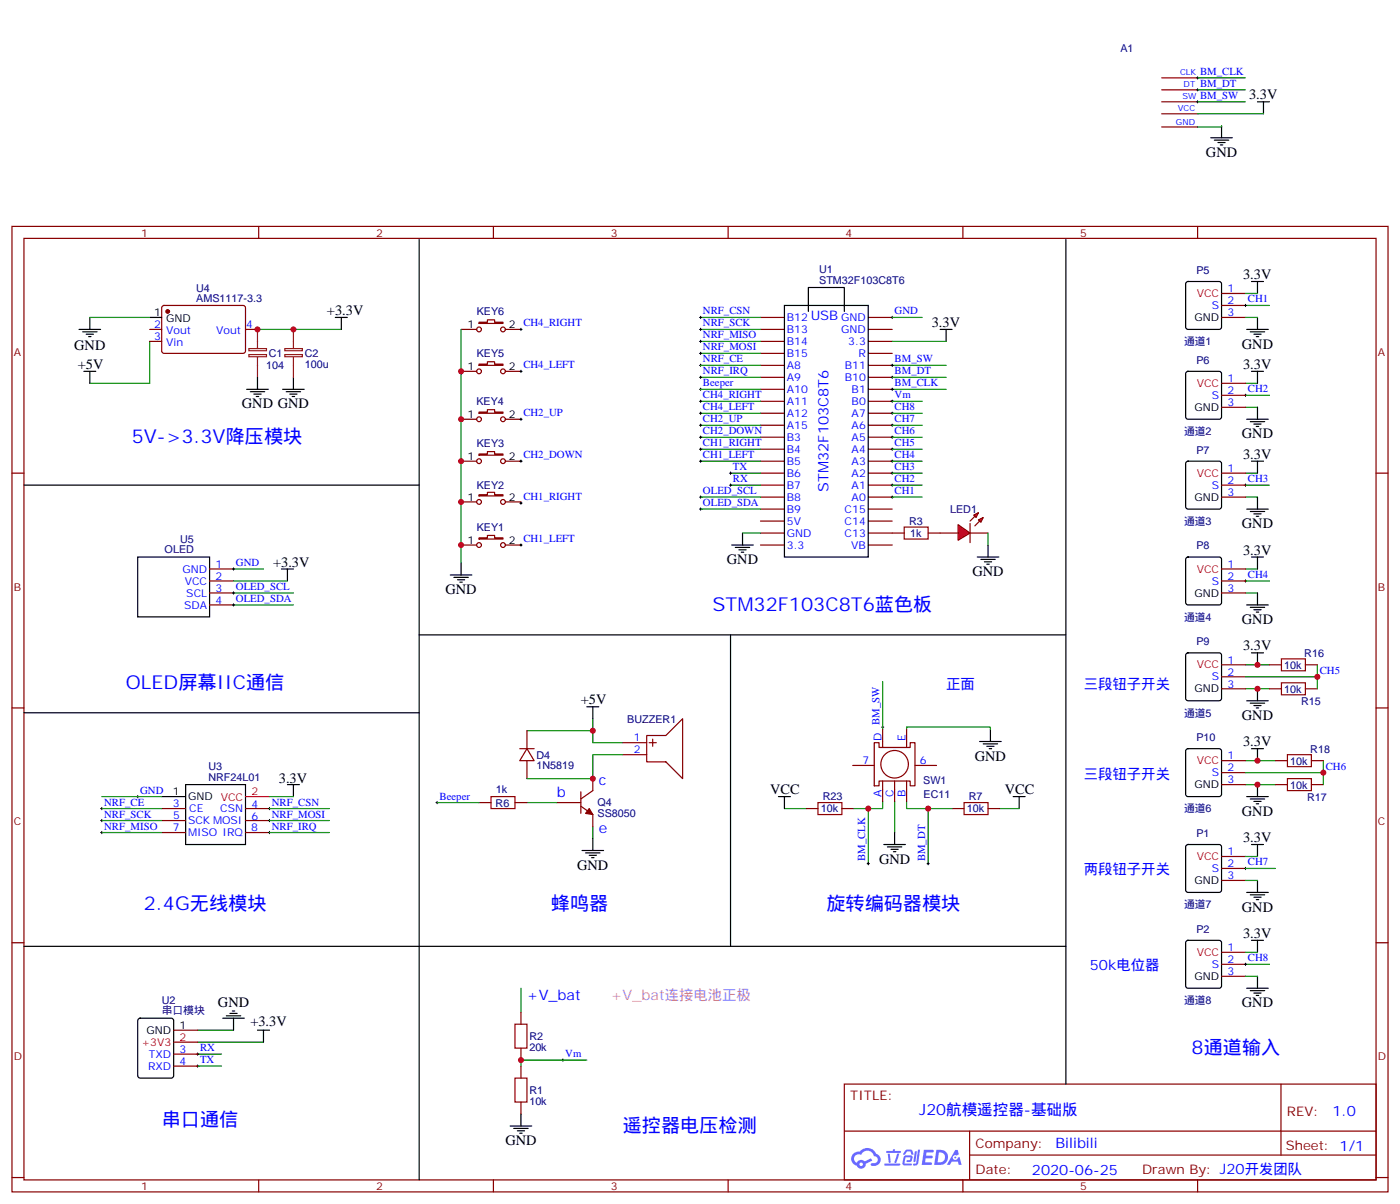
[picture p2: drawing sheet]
<svg xmlns="http://www.w3.org/2000/svg" width="412mm" height="355mm" viewBox="0 0 412 355" stroke-linecap="round" stroke-linejoin="round" font-family="sans-serif">
<g fill="none" stroke="#870000" stroke-width=".35">
<path d="M3.5 66.7h405.4v284.3h-405.4zM7.1 70.2h398.2v277.3h-398.2zM76.2 66.7v3.5M145.3 66.7v3.5M214.5 66.7v3.5M283.6 66.7v3.5M352.8 66.7v3.5M3.5 139.3h3.6M405.3 139.3h3.6M3.5 208.5h3.6M405.3 208.5h3.6M3.5 277.6h3.6"/>
<path d="M405.3 277.6h3.6M248.7 319.3h156.6v28.2h-156.6zM377.3 319.3v20.9M248.7 333.1h156.5M285.6 333.1v14.1M3.5 346.8h3.6M76.2 347.5v3.5M145.3 347.5v3.5M214.5 347.5v3.5M283.6 347.5v3.5M285.6 340.2h119.6M352.8 347.5v3.5"/>
<path d="M405.3 346.8h3.6"/>
</g>
<g fill="#5487ff">
<path d="M272.1 338.6h2.6l.3 .2-.1 .5-2 .1-.1 .9h1.6l.4 .4-.4 .4h-1.7l-.2 1.2 1.8 .1 .3 .3-.2 .3-2.9 .1z"/>
<path d="M281.4 338.7h.7l.4 1.3-.7 .3a.74 .74 0 0 0-1.1 .3 .74 .74 0 0 0 .5 1 .74 .74 0 0 0 .9-.6l.5-.3 .7 2.3h-.9l-.2-.9h-1.9l-.5 .9h-.9z"/>
<path d="M269.5 339h.6l-.4 3a.31 .31 0 0 1-.3 .2 .31 .31 0 0 1-.3-.3z"/>
<path d="M270.4 338.6h.6l-.5 3.9a.89 .89 0 0 1-.7 .7 .89 .89 0 0 1-.9-.3l1-.4z"/>
<path d="M266.8 338.7l.6-.2 1.2 .1 .5 1.3-.6 .2-.4-1-1 .2a.95 .95 0 0 1-1 .8l-.1-.2z"/>
<path d="M266.4 340.4l1.8-.2a1.04 1.04 0 0 1 .6 1.1 1.04 1.04 0 0 1-.8 .9h-.7a.29 .29 0 0 1-.3-.3 .29 .29 0 0 1 .3-.3h.7l.2-.8-1.4 .1-.4 1.7 1.9 .1a.29 .29 0 0 1 .3 .3 .29 .29 0 0 1-.3 .3l-2-.1-.4-.2 .2-2.1z"/>
<path d="M260.5 342.7h4.4a.3 .3 0 0 1 .3 .3 .3 .3 0 0 1-.3 .3h-4.3z"/>
<path d="M264.3 339.7h.6l-.5 1.7a1.02 1.02 0 0 1-.7 1.1l-.2-.2z"/>
<path d="M261.5 339.8h.6l.3 2.4-.3 .3-.3-.2z"/>
<path d="M261.1 339h1.9l.2-.6h.5l-.1 .6h1.5a.29 .29 0 0 1 .3 .3 .29 .29 0 0 1-.3 .2h-3.9z"/>
<path d="M275.8 338.6l-.6 4.5h1.4a2.27 2.27 0 0 0 2.7-2.3 2.27 2.27 0 0 0-2.7-2.2zM276.6 339.4a1.5 1.5 0 0 1 1.8 1.5 1.5 1.5 0 0 1-1.9 1.4h-.3z"/>
<path d="M251.4 339.8a2.09 2.09 0 0 0 1 3.5 1.37 1.37 0 0 0 1.5 .9 1.37 1.37 0 0 0 1.1-1.4l2-1-.5-.7-1.8 .9a1.4 1.4 0 0 0-2.3 .4 1.32 1.32 0 0 1-.6-1.8 1.32 1.32 0 0 1 1.9-.5 2.02 2.02 0 0 1 2-1.2 2.02 2.02 0 0 1 1.8 1.6 1.09 1.09 0 0 1 1.1 1.4 1.09 1.09 0 0 1-1.6 .7 .41 .41 0 0 0-.5 .3 .41 .41 0 0 0 .4 .5 1.89 1.89 0 0 0 2.4-1.2 1.89 1.89 0 0 0-1.2-2.4 2.98 2.98 0 0 0-5-.7l-1 .2zM253.2 342.9a.52 .52 0 0 1 1 0 .52 .52 0 0 1-1 0z"/>
<circle cx="281.4" cy="340.9" r=".28"/>
</g>
<g fill="none" stroke="#870000" stroke-width=".35">
<path d="M342.2 30h10.6M342.2 37.4h10.6M342.2 33.5h10.6M342.2 26.5h10.6M342.2 22.9h10.6M44.1 97h3.5M47.9 90.2l.4-.2h23.6l.4 .7v12.9l-.7 .5-23.5-.1-.5-.6v-12.7zM72.3 97h3.5M135.8 97h4.6M141.1 94.9h2.5v-.7h2.1v.7h2.5v.3h-7.1zM148.9 97h4.6M224 93.5h7.1"/>
<path d="M224 97h7.1M255.8 93.5h7M255.8 97h7M359.8 93.5h7.1M359.8 86.4h7.1M359.8 90h7.1M44.1 100.5h3.5M135.8 109.4h4.6M141.1 107.2h2.5v-.7h2.1v.7h2.5v.4h-7.1zM148.9 109.4h4.6M224 100.5h7.1M224 104.1h7.1"/>
<path d="M224 107.6h7.1M224 111.1h7.1M224 114.7h7.1M224 118.2h7.1M255.8 100.5h7M255.8 104.1h7M255.8 107.6h7M255.8 111.1h7M255.8 114.7h7M255.8 118.2h7M359.8 112.9h7.1M359.8 116.4h7.1"/>
<path d="M359.8 119.9h7.1M135.8 135.8h4.6M135.8 123.5h4.6M141.1 121.4h2.5v-.8h2.1v.8h2.5v.3h-7.1zM141.1 133.7h2.5v-.7h2.1v.7h2.5v.4h-7.1zM148.9 135.8h4.6M148.9 123.5h4.6M224 121.7h7.1M224 125.2h7.1M224 128.8h7.1M224 132.3h7.1M224 135.8h7.1"/>
<path d="M224 139.3h7.1M255.8 121.7h7M255.8 125.2h7M255.8 128.8h7M255.8 132.3h7M255.8 135.8h7M255.8 139.3h7M359.8 139.3h7.1M135.8 147.8h4.6M141.1 145.7h2.5v-.7h2.1v.7h2.5v.3h-7.1zM141.1 158.4h2.5v-.7h2.1v.7h2.5v.3h-7.1zM148.9 147.8h4.6"/>
<path d="M224 142.9h7.1M224 146.4h7.1M224 149.9h7.1M224 153.5h7.1M224 157h7.1M255.8 142.9h7M255.8 146.4h7M255.8 149.9h7M255.8 153.5h7M255.8 157h10.5M273.4 157h3.5M359.8 142.9h7.1"/>
<path d="M359.8 146.4h7.1M61.7 167.6h7.1M61.7 171.1h7.1M61.7 174.6h7.1M61.7 178.2h7.1M135.8 160.5h4.6M148.9 160.5h4.6M224 160.5h7.1M255.8 160.5h7M359.8 167.6h7.1M359.8 171.1h7.1M359.8 174.6h7.1"/>
<path d="M359.8 195.8h7.1M359.8 199.3h7.1M155.2 215.2v5.3M183.4 218.7h7.1M190.5 216.6h5.6l5-4.9v17.6l-5-4.9h-5.6zM191.2 218.7h2.1M192.3 217.7v2.1M359.8 202.8h7.1M47.6 238.1h7.1M72.3 238.1h7.1M141.1 236.4h3.5M151.7 236.4h3.5"/>
<path d="M153.1 220.5h4.2M155.2 220.5l2.1 3.5h-4.2zM155.2 224v5.3M164 236.4h7.1M171.1 237.4l3.5 2.5v3.5M171.1 233.2v6.3M174.6 229.3v3.5l-3.5 2.5M183.4 222.2h7.1M359.8 224h7.1M359.8 227.5h7.1M359.8 231.1h7.1M47.6 241.7h7.1"/>
<path d="M47.6 245.2h7.1M72.3 241.7h7.1M72.3 245.2h7.1M359.8 252.2h7.1M359.8 255.8h7.1M359.8 259.3h7.1M153.5 298.1v3.5M359.8 280.5h7.1M359.8 284h7.1M359.8 287.5h7.1M51.2 303.4h7M51.2 306.9h7"/>
<path d="M51.2 310.4h7M51.2 314h7M153.5 308.7v3.5M153.5 314v3.5M153.5 324.6v3.5"/>
<circle cx="141.1" cy="97" r=".71"/>
<circle cx="148.2" cy="97" r=".71"/>
<circle cx="141.1" cy="109.4" r=".71"/>
<circle cx="148.2" cy="109.4" r=".71"/>
<circle cx="141.1" cy="135.8" r=".71"/>
<circle cx="141.1" cy="123.5" r=".71"/>
<circle cx="148.2" cy="135.8" r=".71"/>
<circle cx="148.2" cy="123.5" r=".71"/>
<circle cx="141.1" cy="147.8" r=".71"/>
<circle cx="148.2" cy="147.8" r=".71"/>
<circle cx="141.1" cy="160.5" r=".71"/>
<circle cx="148.2" cy="160.5" r=".71"/>
</g>
<g fill="none" stroke="#000" stroke-width=".35">
<path d="M359.8 37v3.6M370.4 30h3.5M372.2 30v3.5M356.7 40.6h6.3M357.7 41.3h4.2M358.8 42h2.1M359.5 42.7h.7M123.5 70.6v276.9M314 70.6v248.7M23.3 97h6.3M24.3 97.7h4.3M25.4 98.4h2.1"/>
<path d="M26.1 99.1h.7M26.5 93.5v3.5M44.1 93.5h3.5M98.8 93.5h3.5M100.5 93.5v3.5M231.1 90h24.7v74h-24.7zM238.1 91.7v-7h10.6v7M276.9 97h3.6M278.7 97v3.5M349.5 83.1l.5-.2h9.1l.5 .2 .2 .5v12.7l-.2 .5-.5 .2h-9.1l-.5-.2-.3-.5v-12.7zM367.2 97h6.4M368.3 97.7h4.2"/>
<path d="M368.7 82.9h3.5M369.4 98.4h2.1M370.1 99.1h.7M370.4 82.9v3.5M370.4 93.5v3.5M24.7 109.4h3.5M26.5 109.4v3.5M72.7 114.7h6.3M73.7 115.4h4.3M74.8 116.1h2.1M75.5 116.8h.7M75.8 111.1v3.6"/>
<path d="M83.3 114.7h6.3M84.3 115.4h4.2M85.4 116.1h2.1M86.1 116.8h.7M86.4 111.1v3.6M349.5 109.6l.5-.2h9.1l.5 .2 .2 .5v12.7l-.2 .5-.5 .2h-9.1l-.5-.3-.3-.4v-12.7zM368.7 109.4h3.5M370.4 109.4v3.5M370.4 119.9v3.6M349.5 136l.5-.2h9.1l.5 .2 .2 .5v12.7l-.2 .5-.5 .2h-9.1l-.5-.2-.3-.5v-12.7zM367.2 123.5h6.4M368.3 124.2h4.2"/>
<path d="M368.7 135.8h3.5M369.4 124.9h2.1M370.1 125.6h.7M370.4 135.8v3.5M7.1 142.9h116.4M218.7 157v3.5M367.2 149.9h6.4M368.3 150.6h4.2M369.4 151.3h2.1M370.1 152h.7M370.4 146.4v3.5M40.6 164h21.1v17.7h-21.1z"/>
<path d="M82.9 167.6h3.5M84.7 167.6v3.5M132.6 169.3h6.4M133.7 170h4.2M134.8 170.7h2.1M135.5 171.4h.7M135.8 165.8v3.5M215.5 160.5h6.4M216.6 161.2h4.2M217.7 161.9h2.1M218.4 162.6h.7M349.5 164.2l.5-.2h9.1l.5 .2 .2 .5v12.7l-.2 .5-.5 .3h-9.1l-.5-.3-.3-.5v-12.7z"/>
<path d="M367.2 178.2h6.4M368.3 178.9h4.2M368.7 164h3.5M369.4 179.6h2.1M370.4 164v3.6M370.4 174.6v3.6M123.5 187h190.5M215.2 187v91.7M349.5 192.5l.5-.2h9.1l.5 .2 .2 .5v12.7l-.2 .5-.5 .2h-9.1l-.5-.3-.3-.4v-12.7zM368.7 192.3h3.5M370.1 180.3h.7M370.4 192.3v3.5"/>
<path d="M7.1 209.9h116.4M172.9 208.1h3.5M174.6 208.1v3.6M367.2 206.4h6.4M368.3 207.1h4.2M369.4 207.8h2.1M370.1 208.5h.7M370.4 202.8v3.6M47.6 234.6h7.1M54.7 231.1h17.6v17.6h-17.6zM84.7 231.1h3.5M86.4 231.1v3.5"/>
<path d="M349.5 220.7l.5-.2h9.1l.5 .2 .2 .5v12.7l-.2 .5-.5 .2h-9.1l-.5-.2-.3-.5v-12.7zM367.2 234.6h6.4M368.3 235.3h4.2M368.7 220.5h3.5M369.4 236h2.1M370.1 236.7h.7M370.4 220.5v3.5M370.4 231.1v3.5M171.4 250.5h6.4M172.5 251.2h4.2M173.6 251.9h2.1M174.3 252.6h.7"/>
<path d="M174.6 246.9v3.6M349.5 248.9l.5-.2h9.1l.5 .2 .2 .5v12.7l-.2 .5-.5 .2h-9.1l-.5-.2-.3-.5v-12.7zM368.7 248.7h3.5M370.4 248.7v3.5M370.4 259.3v3.5M7.1 278.7h306.9M349.5 277.1l.5-.2h9.1l.5 .2 .2 .5v12.7l-.2 .5-.5 .2h-9.1l-.5-.2-.3-.5v-12.7zM367.2 262.8h6.4M368.3 263.5h4.2M368.7 276.9h3.5M369.4 264.2h2.1M370.1 264.9h.7"/>
<path d="M370.4 276.9v3.6M65.6 299.9h6.4M66.7 299.2h4.2M67.7 298.4h2.1M68.4 297.7h.7M68.8 299.9v3.5M367.2 291h6.4M368.3 291.7h4.2M369.4 292.5h2.1M370.1 293.2h.7M370.4 287.5v3.5M40.8 300.1l.5-.2h9.1l.7 .4 .1 16.5-.5 .6-9.4 .1-.7-.5v-16.4z"/>
<path d="M75.8 303.4h3.6M77.6 303.4v3.5M150.3 331.6h6.3M151.3 332.3h4.3M152.4 333h2.1M153.1 333.7h.7M153.5 328.1v3.5"/>
</g>
<g fill="none" stroke="#000" stroke-width=".29">
<path d="M352.4 22.9h.7M352.4 26.5h.7M352.4 30h.7M352.8 22.6v.7M352.8 26.1v.7M352.8 29.6v.7M153.1 97h.7M153.5 96.7v.7M206 93.5h.7M206 97h.7M206.4 93.1v.7M206.4 96.7v.7"/>
<path d="M262.5 93.5h.7M262.8 93.1v.7M366.5 90h.7M366.9 89.6v.7M153.1 109.4h.7M153.5 109v.7M206 107.6h.7M206 118.2h.7M206 104.1h.7M206 100.5h.7M206 111.1h.7M206 114.7h.7"/>
<path d="M206.4 100.2v.7M206.4 103.7v.7M206.4 107.2v.7M206.4 110.8v.7M206.4 114.3v.7M206.4 117.8v.7M262.5 118.2h.7M262.5 111.1h.7M262.8 110.8v.7M262.8 117.8v.7M366.5 116.4h.7M366.9 116.1v.7"/>
<path d="M153.1 135.8h.7M153.1 123.5h.7M153.5 123.1v.7M153.5 135.5v.7M206 135.8h.7M206 132.3h.7M206 128.8h.7M206 125.2h.7M206 121.7h.7M206.4 121.4v.7M206.4 124.9v.7M206.4 128.4v.7"/>
<path d="M206.4 131.9v.7M206.4 135.5v.7M214.8 139.3h.7M215.2 139v.7M262.5 139.3h.7M262.5 135.8h.7M262.5 132.3h.7M262.5 128.8h.7M262.5 125.2h.7M262.5 121.7h.7M262.8 121.4v.7M262.8 124.9v.7"/>
<path d="M262.8 128.4v.7M262.8 131.9v.7M262.8 135.5v.7M262.8 139v.7M153.1 148.2h.7M153.5 147.8v.7M206 146.4h.7M206 149.9h.7M206.4 146v.8M206.4 149.6v.7M214.8 142.9h.7M215.2 142.5v.7"/>
<path d="M262.5 146.4h.7M262.5 142.9h.7M262.8 142.5v.7M262.8 146v.8M366.5 142.9h.7M366.9 142.5v.7M68.4 174.6h.7M68.4 178.2h.7M68.4 167.6h.7M68.8 167.2v.7M68.8 174.3v.7M68.8 177.8v.7"/>
<path d="M153.1 160.5h.7M153.5 160.2v.7M366.5 171.1h.7M366.9 170.7v.7M387.7 199.3h.7M388.1 199v.7M29.6 238.1h.7M30 237.8v.7M40.2 234.6h.7M40.6 234.2v.7M79 238.1h.7M79.4 237.8v.7"/>
<path d="M128.4 236.4h.7M128.8 236v.7M389.5 227.5h.7M389.8 227.2v.7M29.6 245.2h.7M29.6 241.7h.7M30 241.3v.7M30 244.8v.7M79 245.2h.7M79 241.7h.7M79.4 241.3v.7M79.4 244.8v.7"/>
<path d="M366.5 255.8h.7M366.9 255.4v.7M366.5 284h.7M366.9 283.6v.7M57.9 314h.7M57.9 310.4h.7M58.2 310.1v.7M58.2 313.6v.7M165.5 312.2h.7M165.8 311.9v.7"/>
</g>
<g fill="none" stroke="#008700" stroke-width=".35">
<path d="M352.8 33.5h19.4M352.8 30h14.1M352.8 26.5h14.1M352.8 22.9h14.1M359.8 37v.4h-7M26.5 93.5h17.6M75.8 97h24.7M135.8 97v68.8M206.4 93.5h17.6M206.4 97h17.6M262.8 93.5h8.8M366.9 93.5h3.5"/>
<path d="M366.9 90h7M366.9 86.4h3.5M44.1 100.5v12.4h-17.6M206.4 100.5h17.6M206.4 118.2h17.6M206.4 107.6h17.6M206.4 104.1h17.6M206.4 111.1h17.6M206.4 114.7h17.6M262.8 100.5h15.9M262.8 118.2h8.8M262.8 107.6h15.9"/>
<path d="M262.8 111.1h15.9M262.8 114.7h15.9M366.9 112.9h3.5M366.9 119.9h3.5M366.9 116.4h7M206.4 128.8h17.6M206.4 132.3h17.6M206.4 135.8h17.6M206.4 125.2h17.6M206.4 121.7h17.6M215.2 139.3h8.8M262.8 121.7h8.8"/>
<path d="M262.8 128.8h8.8M262.8 132.3h8.8M262.8 135.8h8.8M262.8 139.3h8.8M262.8 125.2h8.8M366.9 139.3h3.5M206.4 146.4h17.6M206.4 149.9h17.6M215.2 142.9h8.8M218.7 157h5.3M262.8 142.9h8.8M262.8 146.4h8.8"/>
<path d="M366.9 142.9h7M366.9 146.4h3.5M68.8 174.6h17.6M68.8 178.2h17.6M68.8 167.6h8.8M68.8 171.1h15.9M366.9 167.6h3.5M366.9 174.6h3.5M366.9 171.1h7M366.9 195.8h7M155.2 215.2h19.4M174.6 211.7v7h8.8"/>
<path d="M366.9 202.8h7M30 234.6h17.6M30 238.1h17.6M79.4 238.1h17.6M79.4 234.6h7M128.8 236.4h12.3M155.2 236.4h8.8M183.4 222.2h-8.8v7.1h-19.4M366.9 224h8.8M366.9 231.1h8.8M30 241.7h17.6M30 245.2h17.6"/>
<path d="M79.4 241.7h17.6M79.4 245.2h17.6M174.6 243.4v3.5M153.5 291v7.1M366.9 284h7M366.9 287.5h3.5M366.9 280.5h3.5M58.2 314h7.1M58.2 310.4h7.1M58.2 303.4h10.6M58.2 306.9h19.4M172.9 312.2h-19.4v1.8"/>
</g>
<path d="M72.3 234.6h7.1" fill="none" stroke="#f00" stroke-width=".35"/>
<path d="M75.8 97v5.7M86.4 97v5.7M73.3 104.4h5.2v.7h-5.2zM73.3 102.7h5.2v.6h-5.2zM75.8 105.1v6M83.9 104.4h5.2v.7h-5.2zM83.9 102.7h5.2v.6h-5.2zM86.4 105.1v6" fill="none" stroke="#8c2424" stroke-width=".35"/>
<g fill="#870000" stroke="#870000" stroke-width=".35">
<path d="M173.6 238.1l1 1.8-2.1-.4z"/>
<circle cx="49.4" cy="91.7" r=".53"/>
</g>
<path d="M266.3 155.2h7.1v3.5h-7.1zM144.6 234.6h7.1v3.5h-7.1zM151.7 301.6h3.5v7.1h-3.5zM151.7 317.5h3.5v7.1h-3.5z" fill="none" stroke="#a10000" stroke-width=".35"/>
<g fill="#f00" stroke="#870000" stroke-width=".35">
<path d="M282.2 154.5l3.6 2.5-3.6 2.1z"/>
<path d="M285.8 154.2v5.6z"/>
</g>
<g fill="#870000" stroke="#870000" stroke-width=".35">
<path d="M285.8 153.5l1.4-1.5z"/>
<path d="M288.6 153.5l-1.4 1.4z"/>
</g>
<g fill="#f00" stroke="#870000" stroke-width=".35">
<path d="M286.8 151.7l1.4-.7-.7 1.4z"/>
<path d="M288.2 153.1l1.4-.7-.7 1.4z"/>
</g>
<g fill="none" stroke="#870000" stroke-width=".35">
<path d="M276.9 157h5.3M285.8 157h5.2M373.9 195.8h3.6M384.5 195.8h3.6M257.5 218.7h1.4v1.4h9.2v-1.4h1.4v12.7h-1.4v-1.4h-9.2v1.4h-1.4zM260 214.8v5.3M267.1 214.8v5.3M373.9 202.8h3.6M384.5 202.8h3.6M237.4 238.1h3.5M248 238.1h3.5M251.2 225.4h6.3"/>
<path d="M260 230v6M263.5 230v6M267.1 230v6M269.5 225.4h6.4M280.5 238.1h3.5M291 238.1h3.6M375.7 231.1h3.5M375.7 224h3.5M386.3 231.1h3.5M386.3 224h3.5"/>
<circle cx="263.5" cy="225.1" r="4.1"/>
</g>
<g fill="none" stroke="#000" stroke-width=".35">
<path d="M287.9 164h6.3M288.9 164.7h4.3M290 165.5h2.1M290.7 166.2h.7M291 160.5v3.5M288.6 218.4h6.3M289.6 219.1h4.3M290.7 219.8h2.1M291.7 214.8v3.6M229.3 234.6h3.5M231.1 234.6v3.5M291.4 220.5h.7"/>
<path d="M298.4 234.6h3.6M300.2 234.6v3.5M260.3 248.7h6.4M261.4 249.4h4.2M262.5 250.1h2.1M263.2 250.8h.7M263.5 245.2v3.5"/>
</g>
<g fill="none" stroke="#008700" stroke-width=".35">
<path d="M291 157v3.5M388.1 195.8v3.5h-21.2M388.1 199.3v3.5M260 200.7v14.1M267.1 214.8v-.7h24.6v.7M231.1 238.1h6.3M251.5 238.1h4.3M255.8 238.1v16.3M260 236v2.1h-4.2M263.5 236v9.2M267.1 236v2.1h6.3v16.3M273.4 238.1h7.1"/>
<path d="M294.6 238.1h5.6M366.9 227.5h22.9M389.8 224v7.1M366.9 255.8h8.8M366.9 252.2h3.5M366.9 259.3h3.5"/>
</g>
<path d="M262.5 114.7h.7M262.5 107.6h.7M262.8 107.2v.7M262.8 114.3v.7M259.6 214.1h.7M260 213.8v.7M255.4 254.4h.7M255.8 254v.7M273 254.4h.8M273.4 254v.7" fill="none" stroke="#000" stroke-width=".29"/>
<path d="M377.5 194h7v3.6h-7zM377.5 201.1h7v3.5h-7zM240.9 236.4h7.1v3.5h-7.1zM284 236.4h7v3.5h-7zM379.2 229.3h7.1v3.5h-7.1zM379.2 222.2h7.1v3.6h-7.1z" fill="none" stroke="#a10000" stroke-width=".35"/>
<g fill="#c00">
<circle cx="153.5" cy="312.2" r=".88"/>
<circle cx="75.8" cy="97" r=".88"/>
<circle cx="86.4" cy="97" r=".88"/>
<circle cx="174.6" cy="229.3" r=".88"/>
<circle cx="174.6" cy="215.2" r=".88"/>
<circle cx="135.8" cy="160.5" r=".88"/>
<circle cx="135.8" cy="147.8" r=".88"/>
<circle cx="135.8" cy="135.8" r=".88"/>
<circle cx="135.8" cy="123.5" r=".88"/>
<circle cx="135.8" cy="109.4" r=".88"/>
<circle cx="255.8" cy="238.1" r=".88"/>
<circle cx="273.4" cy="238.1" r=".88"/>
<circle cx="370.4" cy="202.8" r=".88"/>
<circle cx="370.4" cy="195.8" r=".88"/>
<circle cx="389.8" cy="227.5" r=".88"/>
<circle cx="370.4" cy="224" r=".88"/>
<circle cx="370.4" cy="231.1" r=".88"/>
<circle cx="388.1" cy="199.3" r=".88"/>
</g>
<g font-size="5.6" fill="#00f">
<text x="38.8" y="130.5">5V-&gt;3.3V降压模块</text>
<text x="209.9" y="179.9">STM32F103C8T6蓝色板</text>
<text x="37" y="202.8">OLED屏幕IIC通信</text>
<text x="42.3" y="268.1">2.4G无线模块</text>
<text x="162.3" y="268.1">蜂鸣器</text>
<text x="243.4" y="268.1">旋转编码器模块</text>
<text x="351" y="310.4">8通道输入</text>
<text x="47.6" y="331.6">串口通信</text>
<text x="183.4" y="333.4">遥控器电压检测</text>
</g>
<text font-size="4.6" fill="#00f" x="270.8" y="328.3">J20航模遥控器-基础版</text>
<g font-size="4.2">
<text x="367.9" y="29.3">3.3V</text>
<text x="355.2" y="46.2">GND</text>
<text x="366.2" y="82.2">3.3V</text>
<text x="96.3" y="92.8">+3.3V</text>
<text x="274.5" y="96.3">3.3V</text>
<text x="21.9" y="103.1">GND</text>
<text x="365.8" y="102.7">GND</text>
<text x="22.9" y="108.7">+5V</text>
<text x="366.2" y="108.7">3.3V</text>
<text x="71.3" y="120.3">GND GND</text>
<text x="365.8" y="129.1">GND</text>
<text x="366.2" y="135.1">3.3V</text>
<text x="365.8" y="155.6">GND</text>
<text x="80.4" y="166.9">+3.3V</text>
<text x="214.1" y="166.2">GND</text>
<text x="366.2" y="163.3">3.3V</text>
<text x="286.5" y="169.7">GND</text>
<text x="131.2" y="175">GND</text>
<text x="365.8" y="183.8">GND</text>
<text x="366.2" y="191.6">3.3V</text>
<text x="171.1" y="207.4">+5V</text>
<text x="365.8" y="212">GND</text>
<text x="366.2" y="219.8">3.3V</text>
<text x="287.2" y="224">GND</text>
<text x="82.2" y="230.7">3.3V</text>
<text x="226.8" y="233.9">VCC</text>
<text x="296" y="233.9">VCC</text>
<text x="365.8" y="240.2">GND</text>
<text x="366.2" y="248">3.3V</text>
<text x="170" y="256.1">GND</text>
<text x="258.9" y="254.4">GND</text>
<text x="365.8" y="268.5">GND</text>
<text x="366.2" y="276.2">3.3V</text>
<text x="64.2" y="296.6">GND</text>
<text x="365.8" y="296.7">GND</text>
<text x="73.7" y="302.2">+3.3V</text>
<text x="148.9" y="337.3">GND</text>
</g>
<g font-size="4.2" fill="#00f">
<text x="244.1" y="144.8" transform="rotate(-90 244.1 144.8)">STM32F103C8T6</text>
<text x="278.7" y="202.8">正面</text>
<text x="319.3" y="202.8">三段钮子开关</text>
<text x="176.4" y="231.1">c</text>
<text x="319.3" y="229.3">三段钮子开关</text>
<text x="164" y="234.6">b</text>
<text x="176.4" y="245.2">e</text>
<text x="319.3" y="257.5">两段钮子开关</text>
<text x="321" y="285.7">50k电位器</text>
<text x="155.2" y="294.6">+V_bat</text>
<text x="392.5" y="328.5">1.0</text>
<text x="310.9" y="338.1">Bilibili</text>
<text x="304" y="345.9">2020-06-25</text>
</g>
<text font-size="4.2" fill="#f0f" x="179.9" y="294.6">+V_bat连接电池正极</text>
<text font-size="3.9" fill="#00f" x="238.8" y="94.3">USB</text>
<g font-size="3.9" fill="#800">
<text x="250.5" y="323.8">TITLE:</text>
<text x="379.1" y="328.5">REV:</text>
<text x="287.4" y="338">Company:</text>
<text x="378.7" y="338.7">Sheet: 1/1</text>
<text x="287.4" y="345.7">Date:</text>
<text x="336.4" y="345.8">Drawn By: J20开发团队</text>
</g>
<g font-size="3.2" fill="#000080">
<text x="330" y="15.2">A1</text>
<text x="241.3" y="83.6">STM32F103C8T6</text>
<text x="241.3" y="80.4">U1</text>
<text x="352.4" y="80.6">P5</text>
<text x="57.8" y="88.9">AMS1117-3.3</text>
<text x="57.8" y="85.9">U4</text>
<text x="140.4" y="92.9">KEY6</text>
<text x="348.8" y="101.7">通道1</text>
<text x="79.2" y="105.2">C1</text>
<text x="89.8" y="105.2">C2</text>
<text x="140.4" y="105.2">KEY5</text>
<text x="352.4" y="107.1">P6</text>
<text x="78.4" y="108.7">104</text>
<text x="89.8" y="108.4">100u</text>
<text x="140.3" y="119.3">KEY4</text>
<text x="140.4" y="131.7">KEY3</text>
<text x="348.8" y="128.1">通道2</text>
<text x="352.4" y="133.6">P7</text>
<text x="140.4" y="144">KEY2</text>
<text x="267.8" y="154.6">R3</text>
<text x="279.9" y="151.1">LED1</text>
<text x="348.8" y="154.6">通道3</text>
<text x="53.1" y="159.8">U5</text>
<text x="140.4" y="156.4">KEY1</text>
<text x="268.1" y="158.1">1k</text>
<text x="352.4" y="161.8">P8</text>
<text x="48.5" y="163">OLED</text>
<text x="348.8" y="182.8">通道4</text>
<text x="352.4" y="190">P9</text>
<text x="378.3" y="197">10k</text>
<text x="384.2" y="193.5">R16</text>
<text x="378.3" y="204.1">10k</text>
<text x="383.3" y="207.6">R15</text>
<text x="184.8" y="212.9">BUZZER1</text>
<text x="348.8" y="211">通道5</text>
<text x="352.4" y="218.2">P10</text>
<text x="386" y="221.7">R18</text>
<text x="61.4" y="226.7">U3</text>
<text x="158" y="226.5">1N5819</text>
<text x="158" y="223.5">D4</text>
<text x="380" y="225.2">10k</text>
<text x="61.4" y="229.9">NRF24L01</text>
<text x="146.1" y="233.5">1k</text>
<text x="272" y="230.8">SW1</text>
<text x="380" y="232.3">10k</text>
<text x="146" y="237.6">R6</text>
<text x="176" y="237.4">Q4</text>
<text x="241.8" y="239.3">10k</text>
<text x="242.4" y="235.7">R23</text>
<text x="272" y="235">EC11</text>
<text x="284.8" y="239.3">10k</text>
<text x="285.4" y="235.7">R7</text>
<text x="348.8" y="239.3">通道6</text>
<text x="385" y="235.8">R17</text>
<text x="176" y="240.6">SS8050</text>
<text x="352.4" y="246.5">P1</text>
<text x="348.8" y="267.5">通道7</text>
<text x="352.4" y="274.7">P2</text>
<text x="47.6" y="298.7">串口模块</text>
<text x="47.6" y="295.7">U2</text>
<text x="348.8" y="295.7">通道8</text>
<text x="155.9" y="309.4">20k</text>
<text x="155.9" y="306.4">R2</text>
<text x="155.9" y="322.2">R1</text>
<text x="155.9" y="325.3">10k</text>
</g>
<g font-size="3.2" fill="#00f">
<text x="353.5" y="22">BM_CLK</text>
<text x="353.5" y="25.6">BM_DT</text>
<text x="353.5" y="29.1">BM_SW</text>
<text x="361.6" y="86.1">1</text>
<text x="361.6" y="89.6">2</text>
<text x="367.6" y="89.1">CH1</text>
<text x="207.1" y="92.6">NRF_CSN</text>
<text x="231.8" y="94.5">B12</text>
<text x="247.8" y="94.5">GND</text>
<text x="263.5" y="92.6">GND</text>
<text x="357" y="91">S</text>
<text x="361.6" y="93.1">3</text>
<text x="45.4" y="96.7">2</text>
<text x="45.4" y="100.2">3</text>
<text x="48.9" y="98.4">Vout</text>
<text x="48.9" y="102">Vin</text>
<text x="63.7" y="98.4">Vout</text>
<text x="72.5" y="96.7">4</text>
<text x="207.1" y="99.7">NRF_MISO</text>
<text x="207.1" y="96.1">NRF_SCK</text>
<text x="231.8" y="101.6">B14</text>
<text x="231.8" y="98.1">B13</text>
<text x="247.8" y="98.1">GND</text>
<text x="249.9" y="101.6">3.3</text>
<text x="207.1" y="106.7">NRF_CE</text>
<text x="207.1" y="103.2">NRF_MOSI</text>
<text x="231.8" y="105.1">B15</text>
<text x="252.9" y="105.1">R</text>
<text x="263.5" y="106.7">BM_SW</text>
<text x="207.1" y="110.2">NRF_IRQ</text>
<text x="207.1" y="113.8">Beeper</text>
<text x="231.8" y="112.2">A9</text>
<text x="231.8" y="108.7">A8</text>
<text x="248.8" y="108.7">B11</text>
<text x="248.8" y="112.2">B10</text>
<text x="263.5" y="110.2">BM_DT</text>
<text x="263.5" y="113.8">BM_CLK</text>
<text x="361.6" y="112.5">1</text>
<text x="207.1" y="117.3">CH4_RIGHT</text>
<text x="231.8" y="119.2">A11</text>
<text x="231.8" y="115.7">A10</text>
<text x="250.9" y="115.7">B1</text>
<text x="250.9" y="119.2">B0</text>
<text x="263.5" y="117.3">Vm</text>
<text x="357" y="117.5">S</text>
<text x="361.6" y="116.1">2</text>
<text x="361.6" y="119.6">3</text>
<text x="367.6" y="115.5">CH2</text>
<text x="207.1" y="120.8">CH4_LEFT</text>
<text x="207.1" y="124.4">CH2_UP</text>
<text x="231.8" y="122.8">A12</text>
<text x="250.9" y="122.8">A7</text>
<text x="263.5" y="124.4">CH7</text>
<text x="263.5" y="120.8">CH8</text>
<text x="207.1" y="127.9">CH2_DOWN</text>
<text x="207.1" y="131.4">CH1_RIGHT</text>
<text x="231.8" y="129.8">B3</text>
<text x="231.8" y="126.3">A15</text>
<text x="250.9" y="126.3">A6</text>
<text x="250.9" y="129.8">A5</text>
<text x="263.5" y="131.4">CH5</text>
<text x="263.5" y="127.9">CH6</text>
<text x="207.1" y="134.9">CH1_LEFT</text>
<text x="231.8" y="136.9">B5</text>
<text x="231.8" y="133.3">B4</text>
<text x="250.9" y="133.3">A4</text>
<text x="250.9" y="136.9">A3</text>
<text x="263.5" y="134.9">CH4</text>
<text x="215.9" y="138.5">TX</text>
<text x="215.9" y="142">RX</text>
<text x="231.8" y="143.9">B7</text>
<text x="231.8" y="140.4">B6</text>
<text x="250.9" y="140.4">A2</text>
<text x="250.9" y="143.9">A1</text>
<text x="263.5" y="142">CH2</text>
<text x="263.5" y="138.5">CH3</text>
<text x="357" y="143.9">S</text>
<text x="361.6" y="139">1</text>
<text x="361.6" y="142.5">2</text>
<text x="367.6" y="142">CH3</text>
<text x="207.1" y="145.5">OLED_SCL</text>
<text x="207.1" y="149">OLED_SDA</text>
<text x="231.8" y="147.5">B8</text>
<text x="250.9" y="147.5">A0</text>
<text x="263.5" y="145.5">CH1</text>
<text x="361.6" y="146">3</text>
<text x="231.8" y="154.5">5V</text>
<text x="231.8" y="151">B9</text>
<text x="248.8" y="151">C15</text>
<text x="248.8" y="154.5">C14</text>
<text x="231.8" y="161.6">3.3</text>
<text x="231.8" y="158">GND</text>
<text x="248.8" y="158">C13</text>
<text x="250.7" y="161.6">VB</text>
<text x="63.5" y="167.2">1</text>
<text x="69.5" y="166.7">GND</text>
<text x="361.6" y="167.2">1</text>
<text x="53.7" y="168.6">GND</text>
<text x="54.4" y="172.2">VCC</text>
<text x="63.5" y="170.7">2</text>
<text x="69.5" y="173.7">OLED_SCL</text>
<text x="357" y="172.2">S</text>
<text x="361.6" y="170.7">2</text>
<text x="367.6" y="170.2">CH4</text>
<text x="54.3" y="179.2">SDA</text>
<text x="54.9" y="175.7">SCL</text>
<text x="63.5" y="174.3">3</text>
<text x="63.5" y="177.8">4</text>
<text x="69.5" y="177.3">OLED_SDA</text>
<text x="361.6" y="174.3">3</text>
<text x="361.6" y="195.4">1</text>
<text x="357" y="200.4">S</text>
<text x="361.6" y="199">2</text>
<text x="361.6" y="202.5">3</text>
<text x="388.8" y="198.4">CH5</text>
<text x="259.1" y="213.4" transform="rotate(-90 259.1 213.4)">BM_SW</text>
<text x="186.7" y="221.9">2</text>
<text x="186.7" y="218.4">1</text>
<text x="259.6" y="218.4" transform="rotate(-90 259.6 218.4)">D</text>
<text x="266.7" y="218.4" transform="rotate(-90 266.7 218.4)">E</text>
<text x="254.1" y="225.1">7</text>
<text x="270.9" y="225.1">6</text>
<text x="361.6" y="223.7">1</text>
<text x="361.6" y="227.2">2</text>
<text x="390.5" y="226.7">CH6</text>
<text x="41.3" y="233.7">GND</text>
<text x="357" y="228.6">S</text>
<text x="361.6" y="230.7">3</text>
<text x="30.7" y="237.2">NRF_CE</text>
<text x="50.9" y="237.8">3</text>
<text x="55.7" y="239.2">CE</text>
<text x="64.9" y="239.2">CSN</text>
<text x="74.1" y="237.9">4</text>
<text x="80.1" y="237.2">NRF_CSN</text>
<text x="129.5" y="235.5">Beeper</text>
<text x="259.6" y="234.7" transform="rotate(-90 259.6 234.7)">A</text>
<text x="263.2" y="234.7" transform="rotate(-90 263.2 234.7)">C</text>
<text x="266.7" y="234.7" transform="rotate(-90 266.7 234.7)">B</text>
<text x="30.7" y="244.3">NRF_MISO</text>
<text x="30.7" y="240.8">NRF_SCK</text>
<text x="50.9" y="244.8">7</text>
<text x="51" y="241.3">5</text>
<text x="55.4" y="242.7">SCK MOSI</text>
<text x="74" y="244.7">8</text>
<text x="74.1" y="241.4">6</text>
<text x="80.1" y="240.8">NRF_MOSI</text>
<text x="80.1" y="244.3">NRF_IRQ</text>
<text x="55.4" y="246.2">MISO IRQ</text>
<text x="361.6" y="251.9">1</text>
<text x="254.9" y="253.6" transform="rotate(-90 254.9 253.6)">BM_CLK</text>
<text x="272.5" y="253.6" transform="rotate(-90 272.5 253.6)">BM_DT</text>
<text x="357" y="256.8">S</text>
<text x="361.6" y="255.4">2</text>
<text x="367.6" y="254.9">CH7</text>
<text x="361.6" y="258.9">3</text>
<text x="361.6" y="280.1">1</text>
<text x="357" y="285">S</text>
<text x="361.6" y="283.6">2</text>
<text x="361.6" y="287.2">3</text>
<text x="367.6" y="283.1">CH8</text>
<text x="43.9" y="311.5">TXD</text>
<text x="52.9" y="310.1">3</text>
<text x="58.9" y="309.6">RX</text>
<text x="166.5" y="311.3">Vm</text>
<text x="43.6" y="315">RXD</text>
<text x="52.9" y="313.6">4</text>
<text x="58.9" y="313.1">TX</text>
</g>
<g font-size="3.2" fill="#800">
<text x="41.6" y="69.7">1</text>
<text x="110.8" y="69.7">2</text>
<text x="179.9" y="69.7">3</text>
<text x="249.1" y="69.7">4</text>
<text x="318.2" y="69.7">5</text>
<text x="4.1" y="104.8">A</text>
<text x="405.9" y="104.8">A</text>
<text x="4.1" y="173.9">B</text>
<text x="405.9" y="173.9">B</text>
<text x="4.1" y="243.1">C</text>
<text x="405.9" y="243.1">C</text>
<text x="4.1" y="312.2">D</text>
<text x="405.9" y="312.2">D</text>
<text x="41.6" y="350.5">1</text>
<text x="110.8" y="350.5">2</text>
<text x="179.9" y="350.5">3</text>
<text x="249.1" y="350.5">4</text>
<text x="318.2" y="350.5">5</text>
</g>
<g font-size="3.2" fill="#f00">
<text x="352.5" y="87.5">VCC</text>
<text x="352.5" y="113.9">VCC</text>
<text x="352.5" y="140.4">VCC</text>
<text x="352.5" y="168.6">VCC</text>
<text x="352.5" y="196.8">VCC</text>
<text x="352.5" y="225.1">VCC</text>
<text x="65" y="235.8">VCC</text>
<text x="74.1" y="234.2">2</text>
<text x="352.5" y="253.3">VCC</text>
<text x="352.5" y="281.5">VCC</text>
<text x="41.6" y="308">+3V3</text>
<text x="52.9" y="306.6">2</text>
</g>
<g font-size="3.2">
<text x="45.4" y="93.1">1</text>
<text x="48.9" y="94.9">GND</text>
<text x="351.8" y="94.5">GND</text>
<text x="137.7" y="96.7">1</text>
<text x="149.9" y="96.7">2 CH4_RIGHT</text>
<text x="137.7" y="109">1</text>
<text x="149.9" y="109">2 CH4_LEFT</text>
<text x="137.7" y="123.1">1</text>
<text x="149.9" y="123.1">2 CH2_UP</text>
<text x="351.8" y="121">GND</text>
<text x="137.7" y="135.5">1</text>
<text x="149.9" y="135.5">2 CH2_DOWN</text>
<text x="137.7" y="147.5">1</text>
<text x="149.9" y="147.5">2 CH1_RIGHT</text>
<text x="351.8" y="147.5">GND</text>
<text x="137.7" y="160.2">1</text>
<text x="149.9" y="160.2">2 CH1_LEFT</text>
<text x="351.8" y="175.7">GND</text>
<text x="351.8" y="203.9">GND</text>
<text x="351.8" y="232.1">GND</text>
<text x="50.9" y="234.2">1</text>
<text x="55.4" y="235.5">GND</text>
<text x="351.8" y="260.3">GND</text>
<text x="351.8" y="288.6">GND</text>
<text x="43.2" y="304.4">GND</text>
<text x="52.9" y="303">1</text>
</g>
<g font-size="2.5" fill="#00f">
<text x="347.6" y="22.2">CLK</text>
<text x="348.3" y="29.3">SW</text>
<text x="348.7" y="25.8">DT</text>
<text x="346.9" y="32.8">VCC</text>
<text x="346.4" y="36.7">GND</text>
</g>
</svg>
